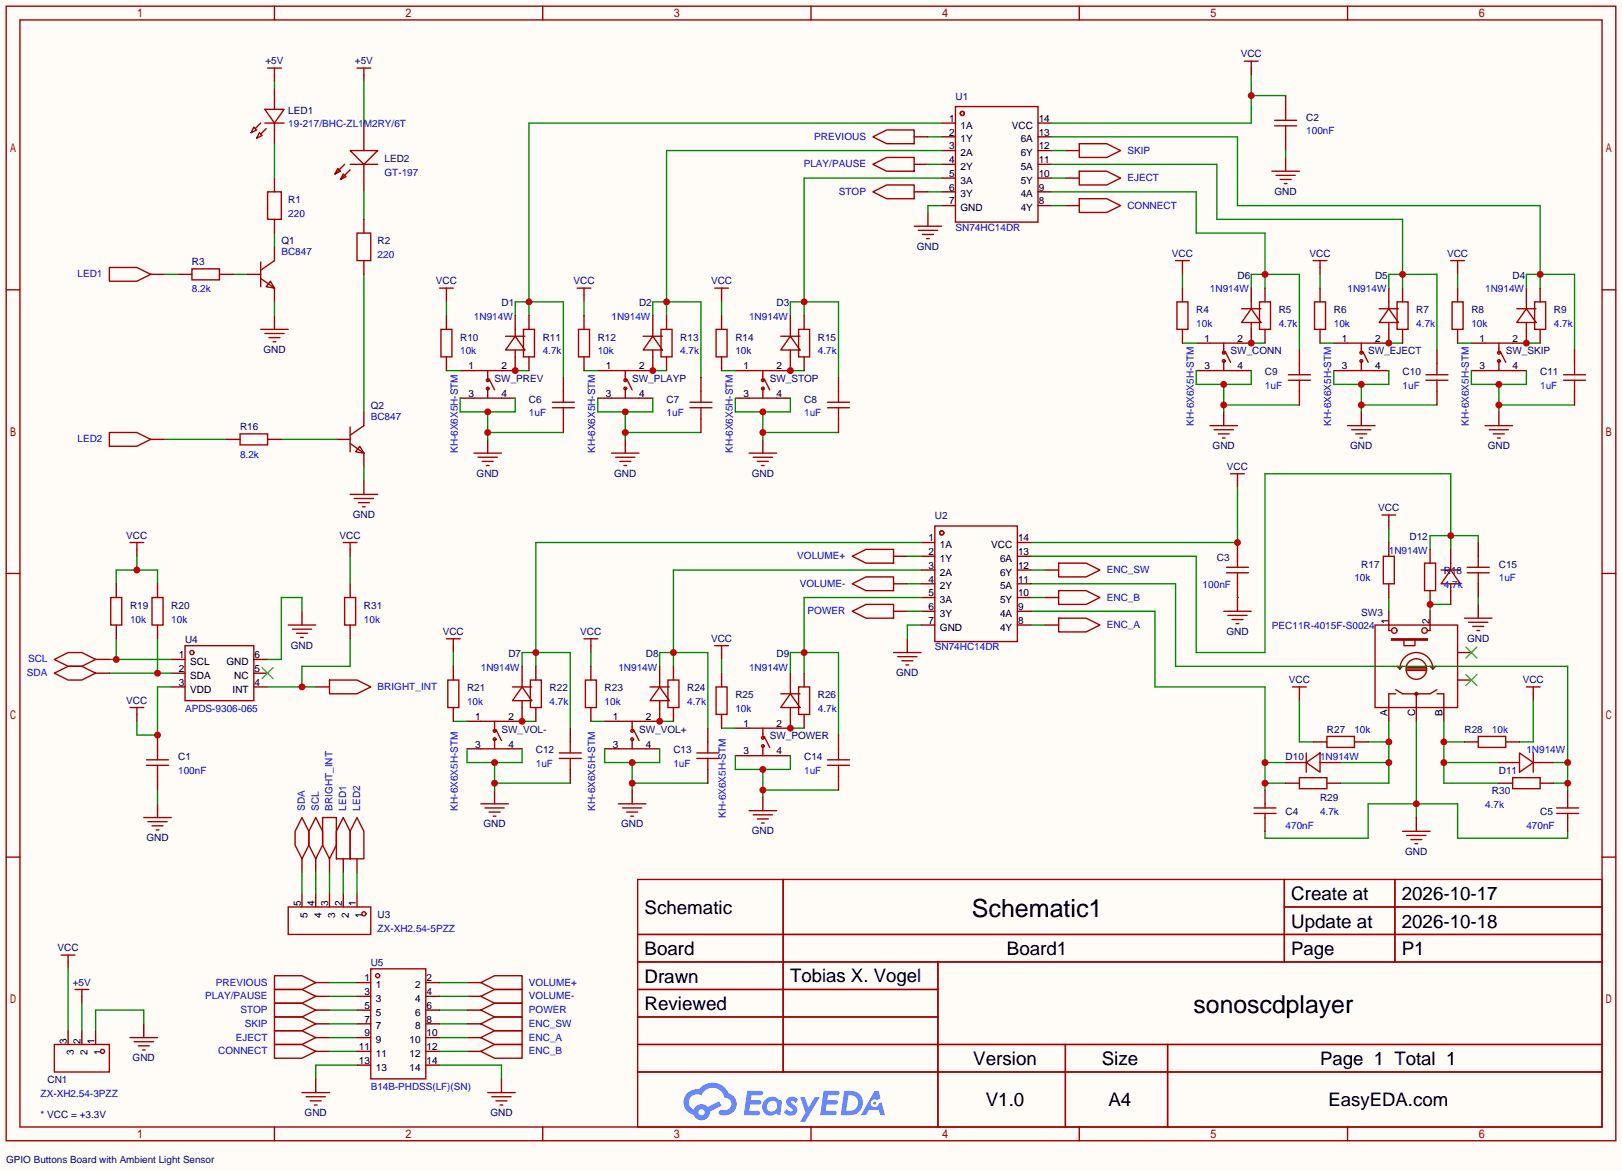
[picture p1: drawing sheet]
<svg xmlns="http://www.w3.org/2000/svg" width="299mm" height="216mm" viewBox="0 0 299 216" stroke-linecap="round" stroke-linejoin="round" font-family="sans-serif">
<path d="M0 0h299.5v216.3h-299.5z" fill="#fffcf7"/>
<g fill="none" stroke="#a10000" stroke-width=".25">
<path d="M1.1 1.1h297.2v209.6h-297.2zM3.7 3.7h292.1v204.5h-292.1zM50.7 1.1v2.6M100.2 1.1v2.6M149.7 1.1v2.6M199.3 1.1v2.6M248.8 1.1v2.6M1.1 53.5h2.6M295.8 53.5h2.5M1.1 105.9h2.6M295.8 105.9h2.5M1.1 158.3h2.6"/>
<path d="M295.8 158.3h2.5M117.7 162.4h178.1v45.8h-178.1zM117.7 172.6h178.1M117.7 177.7h178.1M144.6 162.4v35.6M173.2 177.7v30.5M237.1 162.4v15.3M237.1 167.5h58.7M257.5 162.4v15.3M117.7 182.8h55.5M117.7 192.9h178.1M117.7 187.8h55.5"/>
<path d="M117.7 198h178.1M196.7 192.9v15.3M215.6 192.9v15.3M50.7 208.2v2.5M100.2 208.2v2.5M149.7 208.2v2.5M199.3 208.2v2.5M248.8 208.2v2.5"/>
</g>
<g fill="#5487ff">
<path d="M145.5 202.8a1.3 1.3 0 0 1 1.8 .3l-.4 .6a.54 .54 0 0 0-.9-.2l.1 .2a1.58 1.58 0 0 1 1.1 1.6 1.43 1.43 0 0 1-2.5 .1l.5-.6a.64 .64 0 0 0 .5 .5 .64 .64 0 0 0 .7-.3l-.2-.2a1.6 1.6 0 0 1-1-1.6z"/>
<path d="M147.7 202.7h.9l.7 1.9 1.1-1.9h.9l-2.7 4.5h-.9l1-1.7z"/>
<path d="M138 201.5h1.6a1.31 1.31 0 0 1 1.2 .2 .4 .4 0 0 1-.3 .6h-1.8l-.1 .9h1.6a.4 .4 0 0 1 .4 .4 .4 .4 0 0 1-.4 .4h-1.7l-.2 1.2h.8a1.23 1.23 0 0 1 1.2 .2 .39 .39 0 0 1-.3 .6h-2.7z"/>
<path d="M152.1 201.5h1.6a1.32 1.32 0 0 1 1.3 .2 .39 .39 0 0 1-.4 .6h-1.7l-.2 .9h1.7a.4 .4 0 0 1 .3 .4 .4 .4 0 0 1-.4 .4h-1.7l-.2 1.2h.8a1.23 1.23 0 0 1 1.2 .2 .39 .39 0 0 1-.3 .6h-2.7z"/>
<path d="M161.5 201.5h.7l.4 1.3-.7 .4a.75 .75 0 0 0-1.1 .3 .75 .75 0 0 0 .5 1 .75 .75 0 0 0 .9-.6l.6-.3 .6 2.4h-.9l-.2-1h-1.9l-.5 1h-.9z"/>
<path d="M155.9 201.5l-.7 4.5h1.5a2.27 2.27 0 0 0 2.6-2.3 2.27 2.27 0 0 0-2.7-2.2zM156.6 202.3a1.5 1.5 0 0 1 1.8 1.5 1.5 1.5 0 0 1-1.9 1.4h-.3z"/>
<path d="M141.3 203.1a1.62 1.62 0 0 0-.4 2.1 1.62 1.62 0 0 0 2 .7l.4-.3 .3 .3 .5 .1 .3-2.5-.2-.3h-.4a1.58 1.58 0 0 0-2.5-.1zM141.9 203.6a.99 .99 0 0 1 1.6 .3 .99 .99 0 0 1-.9 1.4 .94 .94 0 0 1-1-.5 .94 .94 0 0 1 .3-1.2z"/>
<path d="M126.9 201.9a2.37 2.37 0 0 0 1.2 4 1.54 1.54 0 0 0 1.7 1 1.54 1.54 0 0 0 1.3-1.6l2.1-1.1-.5-.8-2 1.1a1.57 1.57 0 0 0-2.6 .4 1.5 1.5 0 0 1-.8-2.1 1.5 1.5 0 0 1 2.2-.5 2.23 2.23 0 0 1 2.3-1.4 2.23 2.23 0 0 1 2 1.8 1.16 1.16 0 0 1 1.2 1.1 1.16 1.16 0 0 1-1 1.3h-.7a.47 .47 0 0 0-.6 .3 .47 .47 0 0 0 .4 .6 2.23 2.23 0 0 0 2.3-.7 2.23 2.23 0 0 0 .4-2.3 2.16 2.16 0 0 0-1.3-1.1 3.2 3.2 0 0 0-5.4-.7l-1.2 .1zM129 205.4a.58 .58 0 0 1 1.1 0 .58 .58 0 0 1-1.1 0z"/>
<circle cx="161.5" cy="203.8" r=".28"/>
</g>
<g fill="none" stroke="#870000" stroke-width=".25">
<path d="M82.4 54.5v1.3M107.8 54.5v1.3M133.2 54.5v1.3M218.3 49.4v1.3M243.7 49.4v1.3M269.1 49.4v1.3M85 73.5h2.5M85 68.5h2.5M92.6 73.5h2.5M92.6 68.5h2.5M110.4 73.5h2.5M110.4 68.5h2.5"/>
<path d="M118 73.5h2.5M118 68.5h2.5M135.8 73.5h2.5M135.8 68.5h2.5M143.4 73.5h2.5M143.4 68.5h2.5M220.9 68.5h2.5M220.9 63.4h2.5M225.9 76.1v2.5M228.5 68.5h2.5M228.5 63.4h2.5M246.3 68.5h2.5"/>
<path d="M246.3 63.4h2.5M251.3 76.1v2.5M253.9 68.5h2.5M253.9 63.4h2.5M271.7 68.5h2.5M271.7 63.4h2.5M276.7 76.1v2.5M279.3 68.5h2.5M279.3 63.4h2.5M90 81.2v2.5M115.4 81.2v2.5M140.8 81.2v2.5"/>
<path d="M256.4 96.4v1.3M55.8 112.9v2.5M83.7 119.3v1.2M109.1 119.3v1.2M25.3 132v1.2M31.6 121.8h2.6M31.6 124.3h2.6M31.6 126.9h2.6M46.9 121.8h2.5M46.9 124.3h2.5M46.9 126.9h2.5M86.2 138.3h2.6"/>
<path d="M86.2 133.2h2.6M93.9 138.3h2.5M93.9 133.2h2.5M111.6 138.3h2.6M111.6 133.2h2.6M119.3 138.3h2.5M119.3 133.2h2.5M133.2 120.5v1.3M135.8 139.6h2.5M135.8 134.5h2.5M143.4 139.6h2.5M143.4 134.5h2.5"/>
<path d="M91.3 145.9v2.6M116.7 145.9v2.6M140.8 147.2v2.5M92.6 199.3v2.5"/>
</g>
<g fill="none" stroke="#a10000" stroke-width=".25">
<path d="M81.2 53.2h2.5M82.4 53.2v1.3M106.6 53.2h2.5M107.8 53.2v1.3M132 53.2h2.5M133.2 53.2v1.3M217 48.1h2.6M218.3 48.1v1.3M242.4 48.1h2.6M243.7 48.1v1.3M267.8 48.1h2.6M269.1 48.1v1.3"/>
<path d="M87.5 73.5h5.1M87.5 68.5h5.1M90 68.5v1.7M90 71.8v1.7M90.3 70l1 2M112.9 73.5h5.1M112.9 68.5h5.1M115.4 68.5v1.7M115.4 71.8v1.7M115.7 70l1 2M138.3 73.5h5.1M138.3 68.5h5.1"/>
<path d="M140.8 68.5v1.7M140.8 71.8v1.7M141.1 70l1 2M223.4 68.5h5.1M223.4 63.4h5.1M223.4 78.6h5.1M224.2 79.4h3.5M225.9 63.4v1.8M225.9 66.7v1.8M226.2 64.9l1 2M248.8 68.5h5.1M248.8 63.4h5.1"/>
<path d="M248.8 78.6h5.1M249.6 79.4h3.5M251.3 63.4v1.8M251.3 66.7v1.8M251.6 64.9l1 2M274.2 68.5h5.1M274.2 63.4h5.1M274.2 78.6h5.1M275 79.4h3.5M276.7 63.4v1.8M276.7 66.7v1.8M277 64.9l1 2"/>
<path d="M87.5 83.7h5.1M88.3 84.5h3.5M89 85.2h2.1M89.8 86h.5M112.9 83.7h5.1M113.7 84.5h3.5M114.4 85.2h2.1M115.2 86h.5M138.3 83.7h5.1M139.1 84.5h3.5M139.8 85.2h2.1M140.6 86h.5"/>
<path d="M224.9 80.1h2M225.7 80.9h.5M250.3 80.1h2M251.1 80.9h.5M255.1 95.1h2.6M256.4 95.1v1.3M275.7 80.1h2M276.5 80.9h.5M34.2 119.3h12.7v10.1h-12.7zM53.2 115.4h5.1M54 116.2h3.5M54.7 117h2.1"/>
<path d="M55.5 117.7h.5M82.4 118h2.6M83.7 118v1.3M107.8 118h2.6M109.1 118v1.3M132 119.3h2.5M133.2 119.3v1.2M24 130.7h2.5M25.3 130.7v1.3M88.8 138.3h5.1M88.8 133.2h5.1M91.3 133.2v1.8"/>
<path d="M91.3 136.5v1.8M91.6 134.7l1 2.1M114.2 138.3h5.1M114.2 133.2h5.1M116.7 133.2v1.8M116.7 136.5v1.8M117 134.7l1 2.1M138.3 139.6h5.1M138.3 134.5h5.1M140.8 134.5v1.8M140.8 137.8v1.8M141.1 136l1 2"/>
<path d="M88.8 148.5h5.1M89.5 149.2h3.6M90.3 150h2M91.1 150.7h.5M114.2 148.5h5.1M114.9 149.2h3.6M115.7 150h2M116.5 150.7h.5M138.3 149.7h5.1M139.1 150.5h3.5M139.8 151.3h2.1M140.6 152h.5"/>
<path d="M90 201.8h5.1M90.8 202.6h3.6M91.6 203.3h2M92.3 204.1h.5"/>
<circle cx="90" cy="70.2" r=".25"/>
<circle cx="90" cy="71.8" r=".25"/>
<circle cx="115.4" cy="70.2" r=".25"/>
<circle cx="115.4" cy="71.8" r=".25"/>
<circle cx="140.8" cy="71.8" r=".25"/>
<circle cx="140.8" cy="70.2" r=".25"/>
<circle cx="225.9" cy="65.2" r=".25"/>
<circle cx="225.9" cy="66.7" r=".25"/>
<circle cx="251.3" cy="65.2" r=".25"/>
<circle cx="251.3" cy="66.7" r=".25"/>
<circle cx="276.7" cy="65.2" r=".25"/>
<circle cx="276.7" cy="66.7" r=".25"/>
<circle cx="35.4" cy="120.5" r=".38"/>
<circle cx="91.3" cy="136.5" r=".25"/>
<circle cx="91.3" cy="135" r=".25"/>
<circle cx="116.7" cy="136.5" r=".25"/>
<circle cx="116.7" cy="135" r=".25"/>
<circle cx="140.8" cy="136.3" r=".25"/>
<circle cx="140.8" cy="137.8" r=".25"/>
</g>
<path d="M48.4 123.3l2 2M50.4 123.3l-2 2" fill="none" stroke="#3c3" stroke-width=".25"/>
<g fill="none" stroke="#008700" stroke-width=".25">
<path d="M82.4 55.8v2.5M107.8 55.8v2.5M133.2 55.8v2.5M218.3 50.7v2.5M243.7 50.7v2.5M269.1 50.7v2.5M256.4 97.7v2.5M83.7 120.5v2.6M86.2 138.3v2.5h10.2v-2.5M109.1 120.5v2.6M133.2 121.8v2.5M91.3 140.8v5.1"/>
<path d="M91.3 144.7h14"/>
</g>
<g fill="#c00">
<circle cx="91.3" cy="140.8" r=".63"/>
<circle cx="91.3" cy="144.7" r=".63"/>
</g>
<path d="M85 73.5v2.6h10.1v-2.6M90 76.1v5.1M90 79.9h14" fill="none" stroke="#008700" stroke-width=".25"/>
<g fill="#c00">
<circle cx="90" cy="76.1" r=".63"/>
<circle cx="90" cy="79.9" r=".63"/>
</g>
<path d="M111.6 138.3v2.5h10.2v-2.5M116.7 140.8v5.1M116.7 144.7h14" fill="none" stroke="#008700" stroke-width=".25"/>
<g fill="#c00">
<circle cx="116.7" cy="140.8" r=".63"/>
<circle cx="116.7" cy="144.7" r=".63"/>
</g>
<path d="M110.4 73.5v2.6h10.1v-2.6M115.4 76.1v5.1M115.4 79.9h14" fill="none" stroke="#008700" stroke-width=".25"/>
<g fill="#c00">
<circle cx="115.4" cy="76.1" r=".63"/>
<circle cx="115.4" cy="79.9" r=".63"/>
</g>
<path d="M135.8 73.5v2.6h10.1v-2.6M140.8 76.1v5.1M140.8 79.9h14" fill="none" stroke="#008700" stroke-width=".25"/>
<g fill="#c00">
<circle cx="140.8" cy="76.1" r=".63"/>
<circle cx="140.8" cy="79.9" r=".63"/>
</g>
<path d="M220.9 68.5v2.5h10.1v-2.5M225.9 71v5.1M225.9 74.8h14" fill="none" stroke="#008700" stroke-width=".25"/>
<g fill="#c00">
<circle cx="225.9" cy="71" r=".63"/>
<circle cx="225.9" cy="74.8" r=".63"/>
</g>
<path d="M135.8 139.6v2.5h10.1v-2.5M140.8 142.1v5.1M140.8 145.9h14" fill="none" stroke="#008700" stroke-width=".25"/>
<g fill="#c00">
<circle cx="140.8" cy="142.1" r=".63"/>
<circle cx="140.8" cy="145.9" r=".63"/>
</g>
<path d="M271.7 68.5v2.5h10.1v-2.5M276.7 71v5.1M276.7 74.8h14" fill="none" stroke="#008700" stroke-width=".25"/>
<g fill="#c00">
<circle cx="276.7" cy="71" r=".63"/>
<circle cx="276.7" cy="74.8" r=".63"/>
</g>
<path d="M246.3 68.5v2.5h10.1v-2.5M251.3 71v5.1M251.3 74.8h14" fill="none" stroke="#008700" stroke-width=".25"/>
<g fill="#c00">
<circle cx="251.3" cy="71" r=".63"/>
<circle cx="251.3" cy="74.8" r=".63"/>
</g>
<g fill="none" stroke="#008700" stroke-width=".25">
<path d="M82.4 68.5h2.6M95.1 68.5h2.6M107.8 68.5h2.6M120.5 68.5h2.6M133.2 68.5h2.6M145.9 68.5h2.6M218.3 63.4h2.6M231 63.4h2.6M243.7 63.4h2.6M256.4 63.4h2.6M269.1 63.4h2.6M281.8 63.4h2.6"/>
<path d="M55.8 112.9v-2.5h-3.9v11.4h-2.5M64.6 118v5.1h-8.8v3.8M256.4 110.4v2.5M267.8 111.6h-3.8v1.3M49.4 126.9h8.9M83.7 133.2h2.5M96.4 133.2h2.5M109.1 133.2h2.5M121.8 133.2h2.5M133.2 134.5h2.6M145.9 134.5h2.6"/>
</g>
<path d="M58.3 126.9h2.5" fill="none" stroke="#870000" stroke-width=".25"/>
<path d="M60.8 125.6h5.1l2.6 1.3-2.6 1.2h-5.1z" fill="none" stroke="#a10000" stroke-width=".25"/>
<circle cx="55.8" cy="126.9" r=".63" fill="#c00"/>
<path d="M21.5 118v3.8M20.2 121.8h11.4M31.6 126.9h-2.5v8.9h-3.8v-2.6" fill="none" stroke="#008700" stroke-width=".25"/>
<circle cx="21.5" cy="121.8" r=".63" fill="#c00"/>
<path d="M29.1 118v6.3M20.2 124.3h11.4" fill="none" stroke="#008700" stroke-width=".25"/>
<circle cx="29.1" cy="124.3" r=".63" fill="#c00"/>
<path d="M235.3 23.2h4.1M235.3 22.2h4.1M237.4 20.2v2M237.4 23.2v2.1M226.4 105.8h4.1M226.4 104.8h4.1M228.5 102.7v2.1M228.5 105.8v2M29.1 138.3v2M27.1 141.4h4M27.1 140.3h4" fill="none" stroke="#a10000" stroke-width=".25"/>
<path d="M237.4 17.7v2.5M237.4 25.3v2.5M228.5 100.2v2.5M228.5 107.8v2.6M29.1 135.8v2.5M29.1 143.4v2.5" fill="none" stroke="#870000" stroke-width=".25"/>
<circle cx="29.1" cy="135.8" r=".63" fill="#c00"/>
<path d="M24 100.2h2.5M25.3 100.2v1.3M26.5 151h5.1M27.3 151.8h3.6M28.1 152.5h2M28.8 153.3h.5M29.1 141.4v2" fill="none" stroke="#a10000" stroke-width=".25"/>
<path d="M25.3 101.5v1.2M29.1 148.5v2.5" fill="none" stroke="#870000" stroke-width=".25"/>
<path d="M21.5 107.8v-2.5h7.6v2.5M25.3 102.7v2.6M29.1 145.9v2.6" fill="none" stroke="#008700" stroke-width=".25"/>
<circle cx="25.3" cy="105.3" r=".63" fill="#c00"/>
<g fill="none" stroke="#a10000" stroke-width=".25">
<path d="M253.9 115.4h15.2v15.3h-15.2zM256.4 115.4v1.1h.5M256.9 118h6.6v.2h-6.6zM259.2 118.2v1.1h2v-1.1M264 115.4v1.1h-.5M238.6 126.9h2.6M239.9 126.9v1.2M256.4 128.1h1.3M257.7 127.4l1.3 .7h5l1.3-.7M257.9 123.1l.5 .5M258.4 123.6a3 3 0 0 1 3.1-3.1 3 3 0 0 1 3 3.1M259 123.1l-.6 .5"/>
<path d="M259.7 123.8h3.6M259.7 123.6h3.6M259.7 123.3h3.6M261.5 121.7a1.91 1.91 0 0 0-1.7 2.7 1.91 1.91 0 0 0 3.1 .4 1.91 1.91 0 0 0-.8-3l-.5-.1M264 123.1l.5 .5M265 123.1l-.5 .5M265.3 128.1h1.3M281.8 126.9h2.6M283.1 126.9v1.2"/>
<circle cx="257.4" cy="116.5" r=".51"/>
<circle cx="263" cy="116.5" r=".51"/>
<circle cx="261.5" cy="128.1" r=".25"/>
</g>
<path d="M256.4 112.9v2.5M264 112.9v2.5M239.9 128.1v1.3M256.4 128.1v5.1M261.5 128.1v5.1M266.6 128.1v5.1M269.1 125.6h2.6M269.1 120.5h2.6M283.1 128.1v1.3" fill="none" stroke="#870000" stroke-width=".25"/>
<path d="M270.6 119.5l2.1 2M272.7 119.5l-2.1 2M270.6 124.6l2.1 2M272.7 124.6l-2.1 2" fill="none" stroke="#3c3" stroke-width=".25"/>
<path d="M239.9 129.4v7.6h2.5M252.6 137h3.8M256.4 133.2v11.5h-8.9M283.1 129.4v7.6h-2.6M247.5 140.8h8.9" fill="none" stroke="#008700" stroke-width=".25"/>
<g fill="#c00">
<circle cx="256.4" cy="137" r=".63"/>
<circle cx="256.4" cy="140.8" r=".63"/>
</g>
<path d="M266.6 133.2v11.5h10.1M266.6 137h3.8M266.6 140.8h10.1" fill="none" stroke="#008700" stroke-width=".25"/>
<g fill="#c00">
<circle cx="266.6" cy="137" r=".63"/>
<circle cx="266.6" cy="140.8" r=".63"/>
</g>
<path d="M261.5 133.2v17.8M233.6 153.5v1.3h19v-6.3h16.5v6.3h20.3v-1.3" fill="none" stroke="#008700" stroke-width=".25"/>
<circle cx="261.5" cy="148.5" r=".63" fill="#c00"/>
<path d="M261.5 151v2.5" fill="none" stroke="#870000" stroke-width=".25"/>
<path d="M259 153.5h5M259.7 154.3h3.6M260.5 155.1h2M261.2 155.8h.5" fill="none" stroke="#a10000" stroke-width=".25"/>
<path d="M190.4 112.9h22.8v14h20.4v19M233.6 144.7h3.8M233.6 140.8h3.8" fill="none" stroke="#008700" stroke-width=".25"/>
<g fill="#c00">
<circle cx="233.6" cy="144.7" r=".63"/>
<circle cx="233.6" cy="140.8" r=".63"/>
</g>
<path d="M190.4 107.8h26.6v15.3h72.4v22.8M286.9 144.7h2.5M286.9 140.8h2.5" fill="none" stroke="#008700" stroke-width=".25"/>
<g fill="#c00">
<circle cx="289.4" cy="144.7" r=".63"/>
<circle cx="289.4" cy="140.8" r=".63"/>
</g>
<g fill="none" stroke="#a10000" stroke-width=".25">
<path d="M49.4 12.6h2.5M50.7 12.6v1.2M50.7 18.9v1.3M65.9 12.6h2.6M67.2 12.6v1.2M176.4 19.7h15.2v21.3h-15.2zM229.7 11.3h2.6M231 11.3v1.3M46.9 23.5l.5 .5-1 .5zM47.9 24.5l.5 .5-1 .5zM48.1 22.7l-1 1M48.9 20.2h3.6l-1.8 2.5z"/>
<path d="M48.9 22.7h3.6M49.1 23.7l-1 1.1M49.4 35.4h2.5v5.1h-2.5zM50.7 22.7v1.3M62.4 31.1l.5 .5-1.1 .5zM63.4 32.1l.5 .5-1 .5zM63.6 30.4l-1.8 1.7M64.6 27.8h5.1l-2.5 2.6zM64.6 31.4l-1.7 1.7M64.6 30.4h5.1M20.2 49.4h5.1l2.5 1.3-2.5 1.2h-5.1zM48.1 48.4v4.6"/>
<path d="M48.1 51.4l2.6 1.8M49.9 51.9l.8 1.3-1.6-.2zM50.7 48.1l-2.6 1.8M65.9 43.1h2.6v5h-2.6zM168.8 41.8h5.1M169.5 42.5h3.6M170.3 43.3h2M171.1 44.1h.5M217.3 55.8h2v5h-2zM242.7 55.8h2v5h-2zM268.1 55.8h2v5h-2zM20.2 79.9h5.1l2.5 1.3-2.5 1.2h-5.1z"/>
<path d="M48.1 60.8h5.1M48.9 61.6h3.6M49.7 62.4h2M50.4 63.1h.5M64.6 78.9v4.5M67.2 78.6l-2.6 1.8M81.4 60.8h2v5.1h-2zM106.8 60.8h2v5.1h-2zM132.2 60.8h2v5.1h-2zM64.6 81.9l2.6 1.8M64.6 91.3h5.1M65.4 92.1h3.6"/>
<path d="M66.2 92.8h2M66.4 82.4l.8 1.3-1.5-.3zM66.9 93.6h.5M172.6 97.2h15.2v21.3h-15.2zM227.2 87.5h2.5M228.5 87.5v1.3M20.4 110.4h2.1v5h-2.1zM28.1 110.4h2v5h-2zM63.6 110.4h2.1v5h-2.1zM255.4 102.7h2v5.1h-2zM82.7 125.6h2v5.1h-2zM108.1 125.6h2v5.1h-2z"/>
<path d="M132.2 126.9h2v5.1h-2zM165 120.5h5.1M165.7 121.3h3.6M166.5 122h2M167.3 122.8h.5M245 136h5.1v2h-5.1zM272.9 136h5.1v2h-5.1z"/>
<circle cx="177.7" cy="21" r=".38"/>
<circle cx="173.9" cy="98.4" r=".38"/>
</g>
<g fill="none" stroke="#870000" stroke-width=".25">
<path d="M50.7 13.8v1.3M50.7 16.4v2.5M67.2 13.8v1.3M231 12.6v1.2M50.7 24v2.5M50.7 32.9v2.5M67.2 22.7v5.1M67.2 30.4v5M171.3 39.2v2.6M173.9 22.7h2.5M173.9 25.3h2.5M173.9 27.8h2.5"/>
<path d="M173.9 30.4h2.5M173.9 32.9h2.5M173.9 35.4h2.5M173.9 38h2.5M191.6 22.7h2.6M191.6 25.3h2.6M191.6 27.8h2.6M191.6 30.4h2.6M191.6 32.9h2.6M191.6 35.4h2.6M191.6 38h2.6M27.8 50.7h2.6"/>
<path d="M45.6 50.7h2.5M50.7 40.5v2.6M50.7 45.6v2.5M50.7 53.2v2.6M50.7 58.3v2.5M67.2 40.5v2.6M67.2 48.1v2.6M82.4 58.3v2.5M107.8 58.3v2.5M133.2 58.3v2.5M218.3 53.2v2.6M243.7 53.2v2.6"/>
<path d="M269.1 53.2v2.6M67.2 76.1v2.5M82.4 65.9v2.6M107.8 65.9v2.6M133.2 65.9v2.6M218.3 60.8v2.6M243.7 60.8v2.6M269.1 60.8v2.6M27.8 81.2h2.6M62.1 81.2h2.5M67.2 83.7v2.5M67.2 88.8v2.5"/>
<path d="M228.5 88.8v1.2M21.5 107.8v2.6M21.5 115.4v2.6M29.1 107.8v2.6M29.1 115.4v2.6M64.6 107.8v2.6M64.6 115.4v2.6M167.5 118v2.5M170.1 100.2h2.5M170.1 102.7h2.5M170.1 105.3h2.5M170.1 107.8h2.5"/>
<path d="M170.1 110.4h2.5M170.1 112.9h2.5M170.1 115.4h2.5M187.8 100.2h2.6M187.8 102.7h2.6M187.8 105.3h2.6M187.8 107.8h2.6M187.8 110.4h2.6M187.8 112.9h2.6M187.8 115.4h2.6M256.4 100.2v2.5M256.4 107.8v2.6"/>
<path d="M83.7 123.1v2.5M83.7 130.7v2.5M109.1 123.1v2.5M109.1 130.7v2.5M133.2 124.3v2.6M133.2 132v2.5M242.4 137h2.6M250.1 137h2.5M270.4 137h2.5M278 137h2.5"/>
</g>
<g fill="none" stroke="#008700" stroke-width=".25">
<path d="M50.7 15.1v1.3M67.2 15.1v7.6M231 13.8v8.9h-36.8M231 17.7h6.4M50.7 26.5v6.4M67.2 35.4v5.1M173.9 38h-2.6v1.2M30.4 50.7h2.5M43.1 50.7h2.5M50.7 43.1v2.5M50.7 55.8v2.5M67.2 50.7v25.4"/>
<path d="M30.4 81.2h11.4M51.9 81.2h10.2M67.2 86.2v2.6M170.1 115.4h-2.6v2.6"/>
</g>
<circle cx="231" cy="17.7" r=".63" fill="#c00"/>
<path d="M228.5 90v10.2h-38.1" fill="none" stroke="#008700" stroke-width=".25"/>
<circle cx="228.5" cy="100.2" r=".63" fill="#c00"/>
<path d="M237.4 29.1v2.5M228.5 110.4v2.5" fill="none" stroke="#870000" stroke-width=".25"/>
<path d="M234.8 31.6h5.1M235.6 32.4h3.5M236.3 33.1h2.1M237.1 33.9h.5M225.9 112.9h5.1M226.7 113.7h3.6M227.5 114.4h2M228.2 115.2h.5" fill="none" stroke="#a10000" stroke-width=".25"/>
<path d="M173.9 22.7h-76.2v35.6M237.4 27.8v1.3M95.1 58.3v-2.5h8.9v13.9M228.5 110.4h.1" fill="none" stroke="#008700" stroke-width=".25"/>
<circle cx="97.7" cy="55.8" r=".63" fill="#c00"/>
<path d="M173.9 27.8h-50.8v30.5M120.5 58.3v-2.5h8.9v13.9" fill="none" stroke="#008700" stroke-width=".25"/>
<circle cx="123.1" cy="55.8" r=".63" fill="#c00"/>
<path d="M173.9 32.9h-25.4v25.4M145.9 58.3v-2.5h8.9v13.9" fill="none" stroke="#008700" stroke-width=".25"/>
<circle cx="148.5" cy="55.8" r=".63" fill="#c00"/>
<path d="M194.2 35.4h26.7v7.7h12.7v10.1M231 53.2v-2.5h8.9v13.9" fill="none" stroke="#008700" stroke-width=".25"/>
<circle cx="233.6" cy="50.7" r=".63" fill="#c00"/>
<path d="M194.2 30.4h30.5v10.1h34.3v12.7M256.4 53.2v-2.5h8.9v13.9" fill="none" stroke="#008700" stroke-width=".25"/>
<circle cx="259" cy="50.7" r=".63" fill="#c00"/>
<path d="M194.2 25.3h34.3v12.7h55.9v15.2M281.8 53.2v-2.5h8.9v13.9" fill="none" stroke="#008700" stroke-width=".25"/>
<circle cx="284.4" cy="50.7" r=".63" fill="#c00"/>
<path d="M170.1 100.2h-71.2v22.9M96.4 123.1v-2.6h8.9v14" fill="none" stroke="#008700" stroke-width=".25"/>
<circle cx="98.9" cy="120.5" r=".63" fill="#c00"/>
<path d="M170.1 105.3h-45.8v17.8M121.8 123.1v-2.6h8.9v14" fill="none" stroke="#008700" stroke-width=".25"/>
<circle cx="124.3" cy="120.5" r=".63" fill="#c00"/>
<path d="M170.1 110.4h-21.6v13.9M145.9 124.3v-3.8h8.9v15.3" fill="none" stroke="#008700" stroke-width=".25"/>
<circle cx="148.5" cy="120.5" r=".63" fill="#c00"/>
<path d="M272.9 111.6v2.6" fill="none" stroke="#870000" stroke-width=".25"/>
<path d="M270.4 114.2h5.1M271.1 114.9h3.6M271.9 115.7h2M272.7 116.5h.5" fill="none" stroke="#a10000" stroke-width=".25"/>
<path d="M267.8 101.5v-14h-34.2v33h-12.7v-17.8h-30.5M272.9 100.2v-1.3h-8.9v2.6" fill="none" stroke="#008700" stroke-width=".25"/>
<circle cx="267.8" cy="98.9" r=".63" fill="#c00"/>
<path d="M95.1 65.9v2.6" fill="none" stroke="#870000" stroke-width=".25"/>
<circle cx="95.1" cy="68.5" r=".63" fill="#c00"/>
<path d="M95.1 58.3v2.5M120.5 65.9v2.6" fill="none" stroke="#870000" stroke-width=".25"/>
<path d="M93.3 62.1h3.6M95.1 62.1l1.8 2.5h-3.6zM95.1 60.8v1.3M95.1 64.6v1.3" fill="none" stroke="#a10000" stroke-width=".25"/>
<circle cx="120.5" cy="68.5" r=".63" fill="#c00"/>
<path d="M120.5 58.3v2.5M145.9 65.9v2.6" fill="none" stroke="#870000" stroke-width=".25"/>
<path d="M118.7 62.1h3.6M120.5 62.1l1.8 2.5h-3.6zM120.5 60.8v1.3M120.5 64.6v1.3" fill="none" stroke="#a10000" stroke-width=".25"/>
<circle cx="145.9" cy="68.5" r=".63" fill="#c00"/>
<path d="M145.9 58.3v2.5M281.8 60.8v2.6" fill="none" stroke="#870000" stroke-width=".25"/>
<path d="M144.1 62.1h3.6M145.9 62.1l1.8 2.5h-3.6zM145.9 60.8v1.3M145.9 64.6v1.3" fill="none" stroke="#a10000" stroke-width=".25"/>
<circle cx="281.8" cy="63.4" r=".63" fill="#c00"/>
<path d="M281.8 53.2v2.6M256.4 60.8v2.6" fill="none" stroke="#870000" stroke-width=".25"/>
<path d="M280 57h3.6M281.8 57l1.8 2.6h-3.6zM281.8 55.8v1.2M281.8 59.6v1.2" fill="none" stroke="#a10000" stroke-width=".25"/>
<circle cx="256.4" cy="63.4" r=".63" fill="#c00"/>
<path d="M256.4 53.2v2.6M231 60.8v2.6" fill="none" stroke="#870000" stroke-width=".25"/>
<path d="M254.6 57h3.6M256.4 57l1.8 2.6h-3.6zM256.4 55.8v1.2M256.4 59.6v1.2" fill="none" stroke="#a10000" stroke-width=".25"/>
<circle cx="231" cy="63.4" r=".63" fill="#c00"/>
<path d="M231 53.2v2.6M96.4 130.7v2.5" fill="none" stroke="#870000" stroke-width=".25"/>
<path d="M229.2 57h3.6M231 57l1.8 2.6h-3.6zM231 55.8v1.2M231 59.6v1.2" fill="none" stroke="#a10000" stroke-width=".25"/>
<circle cx="96.4" cy="133.2" r=".63" fill="#c00"/>
<path d="M96.4 123.1v2.5M121.8 130.7v2.5" fill="none" stroke="#870000" stroke-width=".25"/>
<path d="M94.6 126.9h3.6M96.4 126.9l1.8 2.5h-3.6zM96.4 125.6v1.3M96.4 129.4v1.3" fill="none" stroke="#a10000" stroke-width=".25"/>
<circle cx="121.8" cy="133.2" r=".63" fill="#c00"/>
<path d="M121.8 123.1v2.5M145.9 132v2.5" fill="none" stroke="#870000" stroke-width=".25"/>
<path d="M120 126.9h3.6M121.8 126.9l1.8 2.5h-3.6zM121.8 125.6v1.3M121.8 129.4v1.3" fill="none" stroke="#a10000" stroke-width=".25"/>
<circle cx="145.9" cy="134.5" r=".63" fill="#c00"/>
<g fill="none" stroke="#870000" stroke-width=".25">
<path d="M168.8 25.3h2.5M168.8 30.4h2.5M168.8 35.4h2.5M196.7 27.8h2.6M196.7 32.9h2.6M196.7 38h2.6M32.9 50.7h2.5M40.5 50.7h2.6M97.7 58.3v2.5M123.1 58.3v2.5M148.5 58.3v2.5M233.6 53.2v2.6"/>
<path d="M259 53.2v2.6M284.4 53.2v2.6M97.7 65.9v2.6M104 69.7v2.6M104 77.3v2.6M123.1 65.9v2.6M129.4 69.7v2.6M129.4 77.3v2.6M148.5 65.9v2.6M154.8 69.7v2.6M154.8 77.3v2.6M233.6 60.8v2.6"/>
<path d="M239.9 64.6v2.6M239.9 72.3v2.5M259 60.8v2.6M265.3 64.6v2.6M265.3 72.3v2.5M284.4 60.8v2.6M290.7 64.6v2.6M290.7 72.3v2.5M41.8 81.2h2.5M49.4 81.2h2.5M64.6 101.5v1.2M165 102.7h2.5"/>
<path d="M165 107.8h2.5M165 112.9h2.5M192.9 105.3h2.6M192.9 110.4h2.6M192.9 115.4h2.6M264 109.1v2.5M267.8 101.5v2.5M267.8 109.1v2.5M272.9 100.2v2.5M272.9 107.8v2.6M17.7 121.8h2.5M17.7 124.3h2.5"/>
<path d="M105.3 134.5v2.5M130.7 134.5v2.5M145.9 124.3v2.6M154.8 135.8v2.5M55.8 158.6v2.6M58.3 158.6v2.6M60.8 158.6v2.6M63.4 158.6v2.6M65.9 158.6v2.6M105.3 142.1v2.6M130.7 142.1v2.6M154.8 143.4v2.5"/>
<path d="M233.6 145.9v2.6M233.6 151v2.5M237.4 140.8h2.5M237.4 144.7h2.5M245 140.8h2.5M245 144.7h2.5M276.7 140.8h2.6M276.7 144.7h2.6M284.4 140.8h2.5M284.4 144.7h2.5M289.4 145.9v2.6M289.4 151v2.5"/>
<path d="M12.6 177.7v1.2M55.8 165v2.5M58.3 165v2.5M60.8 165v2.5M63.4 165v2.5M65.9 165v2.5M12.6 190.4v2.5M15.1 184v1.3M15.1 190.4v2.5M17.7 190.4v2.5M26.5 189.1v2.5M58.3 199.3v2.5"/>
<path d="M58.3 181.5h2.5M58.3 184h2.5M58.3 186.6h2.5M58.3 189.1h2.5M58.3 191.6h2.5M58.3 194.2h2.5M65.9 181.5h2.6M65.9 184h2.6M65.9 186.6h2.6M65.9 189.1h2.6M65.9 191.6h2.6M65.9 194.2h2.6"/>
<path d="M65.9 196.7h2.6M78.6 181.5h2.6M78.6 184h2.6M78.6 186.6h2.6M78.6 189.1h2.6M78.6 191.6h2.6M78.6 194.2h2.6M78.6 196.7h2.6M86.2 181.5h2.6M86.2 184h2.6M86.2 186.6h2.6M86.2 189.1h2.6"/>
<path d="M86.2 191.6h2.6M86.2 194.2h2.6"/>
</g>
<g fill="none" stroke="#a10000" stroke-width=".25">
<path d="M161.2 25.3l2.5-1.3h5.1v2.5h-5.1zM161.2 30.4l2.5-1.3h5.1v2.5h-5.1zM161.2 35.4l2.5-1.2h5.1v2.5h-5.1zM199.3 26.5h5l2.6 1.3-2.6 1.3h-5zM199.3 31.6h5l2.6 1.3-2.6 1.3h-5zM199.3 36.7h5l2.6 1.3-2.6 1.2h-5zM35.4 49.7h5.1v2h-5.1zM232.5 55.8h2.1v5h-2.1zM257.9 55.8h2.1v5h-2.1zM283.3 55.8h2.1v5h-2.1zM96.6 60.8h2.1v5.1h-2.1zM102 75.3h4"/>
<path d="M102 74.3h4M104 72.3v2M104 75.3v2M122 60.8h2.1v5.1h-2.1zM127.4 75.3h4M127.4 74.3h4M129.4 72.3v2M129.4 75.3v2M147.4 60.8h2.1v5.1h-2.1zM152.8 75.3h4M152.8 74.3h4M154.8 72.3v2"/>
<path d="M154.8 75.3v2M237.9 70.2h4M237.9 69.2h4M239.9 67.2v2M239.9 70.2v2.1M263.3 70.2h4M263.3 69.2h4M265.3 67.2v2M265.3 70.2v2.1M288.7 70.2h4M288.7 69.2h4M290.7 67.2v2"/>
<path d="M290.7 70.2v2.1M44.3 80.1h5.1v2.1h-5.1zM63.4 100.2h2.5M64.6 100.2v1.3M157.4 102.7l2.5-1.2h5.1v2.5h-5.1zM157.4 107.8l2.5-1.2h5.1v2.5h-5.1zM157.4 112.9l2.5-1.3h5.1v2.6h-5.1zM195.5 104h5l2.6 1.3-2.6 1.3h-5zM195.5 109.1h5l2.6 1.3-2.6 1.2h-5zM195.5 114.2h5l2.6 1.2-2.6 1.3h-5zM266.1 105.3h3.5M267.8 105.3l1.8 2.5h-3.5z"/>
<path d="M267.8 104v1.3M267.8 107.8v1.3M270.9 105.8h4.1M270.9 104.8h4.1M272.9 102.7v2.1M272.9 105.8v2M10 121.8l2.6-1.3h2.5l2.6 1.3-2.6 1.3h-2.5zM10 124.3l2.6-1.2h2.5l2.6 1.2-2.6 1.3h-2.5zM103.3 139.1h4M105.3 137v2.1M128.7 139.1h4M130.7 137v2.1"/>
<path d="M144.1 128.1h3.6M145.9 128.1l1.8 2.6h-3.6zM145.9 126.9v1.2M145.9 130.7v1.3M154.8 138.3v2M241.2 139.1v3.5M280.5 139.1l2.6 1.7-2.6 1.8zM283.1 139.1v3.5M55.8 151l1.2 2.5v2.6l-1.2 2.5-1.3-2.5v-2.6zM58.3 151l1.3 2.5v2.6l-1.3 2.5-1.3-2.5v-2.6zM59.6 151h2.5v5.1l-1.3 2.5-1.2-2.5zM63.4 151l1.2 2.5v5.1h-2.5v-5.1z"/>
<path d="M65.9 151l1.3 2.5v5.1h-2.6v-5.1zM103.3 140.1h4M105.3 140.1v2M128.7 140.1h4M130.7 140.1v2M152.8 141.4h4M152.8 140.3h4M154.8 141.4v2M231.5 150.2h4.1M231.5 149.2h4.1M233.6 148.5v.7M233.6 150.2v.8"/>
<path d="M239.9 143.6h5.1v2.1h-5.1zM239.9 140.8h1.3M241.2 140.8l2.5-1.7v3.5zM243.7 140.8h1.3M279.3 143.6h5.1v2.1h-5.1zM279.3 140.8h1.2M283.1 140.8h1.3M287.4 150.2h4.1M287.4 149.2h4.1M289.4 148.5v.7M289.4 150.2v.8M11.3 176.4h2.5"/>
<path d="M12.6 176.4v1.3M53.2 167.5h15.3v5.1h-15.3zM68.5 178.9h10.1v20.4h-10.1zM10 192.9h10.2v5.1h-10.2zM13.8 182.8h2.6M15.1 182.8v1.2M24 191.6h5.1M24.8 192.4h3.5M25.5 193.2h2.1M26.3 193.9h.5M50.7 180.2h5.1l2.5 1.3-2.5 1.3h-5.1zM50.7 182.8h5.1l2.5 1.2-2.5 1.3h-5.1z"/>
<path d="M50.7 185.3h5.1l2.5 1.3-2.5 1.2h-5.1zM50.7 187.8h5.1l2.5 1.3-2.5 1.3h-5.1zM50.7 190.4h5.1l2.5 1.2-2.5 1.3h-5.1zM50.7 192.9h5.1l2.5 1.3-2.5 1.3h-5.1zM88.8 181.5l2.5-1.3h5.1v2.6h-5.1zM88.8 184l2.5-1.2h5.1v2.5h-5.1zM88.8 186.6l2.5-1.3h5.1v2.5h-5.1zM88.8 189.1l2.5-1.3h5.1v2.6h-5.1zM88.8 191.6l2.5-1.2h5.1v2.5h-5.1zM88.8 194.2l2.5-1.3h5.1v2.6h-5.1zM55.8 201.8h5M56.5 202.6h3.6"/>
<path d="M57.3 203.3h2M58 204.1h.5"/>
<circle cx="67.2" cy="168.8" r=".38"/>
<circle cx="18.9" cy="194.2" r=".38"/>
<circle cx="69.7" cy="180.2" r=".38"/>
</g>
<g fill="none" stroke="#008700" stroke-width=".25">
<path d="M171.3 25.3h2.6M171.3 30.4h2.6M171.3 35.4h2.6M194.2 38h2.5M194.2 32.9h2.5M194.2 27.8h2.5M64.6 102.7v5.1M167.5 112.9h2.6M167.5 107.8h2.6M167.5 102.7h2.6M190.4 105.3h2.5M190.4 110.4h2.5"/>
<path d="M190.4 115.4h2.5M272.9 110.4v1.2M12.6 178.9v11.5M55.8 161.2v3.8M58.3 161.2v3.8M60.8 161.2v3.8M63.4 161.2v3.8M65.9 161.2v3.8M15.1 185.3v5.1M26.5 189.1v-2.5h-8.8v3.8M60.8 186.6h5.1M60.8 181.5h5.1"/>
<path d="M60.8 184h5.1M60.8 189.1h5.1M60.8 191.6h5.1M60.8 194.2h5.1M65.9 196.7h-7.6v2.6M81.2 186.6h5M81.2 181.5h5M81.2 184h5M81.2 189.1h5M81.2 191.6h5M81.2 194.2h5M81.2 196.7h11.4v2.6"/>
</g>
<circle cx="264" cy="111.6" r=".63" fill="#c00"/>
<path d="M264 101.5v2.5M98.9 123.1v2.5M98.9 130.7v2.5M124.3 123.1v2.5M124.3 130.7v2.5M148.5 124.3v2.6M148.5 132v2.5" fill="none" stroke="#870000" stroke-width=".25"/>
<path d="M263 104h2v5.1h-2zM97.9 125.6h2v5.1h-2zM123.3 125.6h2v5.1h-2zM147.4 126.9h2.1v5.1h-2.1z" fill="none" stroke="#a10000" stroke-width=".25"/>
<g font-size="4.6">
<text x="179.4" y="169.4">Schematic1</text>
<text x="220.4" y="187.1">sonoscdplayer</text>
</g>
<g font-size="3.5">
<text x="238.4" y="166.2">Create at</text>
<text x="258.8" y="166.2">2026-10-17</text>
<text x="119" y="168.8">Schematic</text>
<text x="238.4" y="171.3">Update at</text>
<text x="258.8" y="171.3">2026-10-18</text>
<text x="119" y="176.4">Board</text>
<text x="185.9" y="176.4">Board1</text>
<text x="258.8" y="176.4">P1</text>
<text x="119" y="181.5">Drawn</text>
<text x="119" y="186.6">Reviewed</text>
<text x="179.7" y="196.7">Version</text>
<text x="203.4" y="196.7">Size</text>
<text x="182" y="204.3">V1.0</text>
<text x="204.7" y="204.3">A4</text>
</g>
<g font-size="3.4">
<text x="238.4" y="176.4">Page</text>
<text x="145.9" y="181.4">Tobias X. Vogel</text>
<text x="243.7" y="196.7">Page 1 Total 1</text>
<text x="245.3" y="204.3">EasyEDA.com</text>
</g>
<g font-size="1.8" fill="#000080">
<text x="49" y="11.9">+5V</text>
<text x="65.5" y="11.9">+5V</text>
<text x="229.1" y="10.6">VCC</text>
<text x="53.2" y="21">LED1</text>
<text x="176.4" y="18.5">U1</text>
<text x="241.2" y="22.3">C2</text>
<text x="71" y="29.9">LED2</text>
<text x="235.3" y="36">GND</text>
<text x="53.2" y="37.5">R1</text>
<text x="51.9" y="45.1">Q1</text>
<text x="69.7" y="45.1">R2</text>
<text x="169.3" y="46.1">GND</text>
<text x="216.4" y="47.4">VCC</text>
<text x="241.8" y="47.4">VCC</text>
<text x="267.2" y="47.4">VCC</text>
<text x="35.4" y="48.9">R3</text>
<text x="80.5" y="52.5">VCC</text>
<text x="105.9" y="52.5">VCC</text>
<text x="131.3" y="52.5">VCC</text>
<text x="228.5" y="51.5">D6</text>
<text x="253.9" y="51.5">D5</text>
<text x="279.3" y="51.5">D4</text>
<text x="92.6" y="56.6">D1</text>
<text x="118" y="56.6">D2</text>
<text x="143.4" y="56.6">D3</text>
<text x="220.9" y="57.8">R4</text>
<text x="236.1" y="57.8">R5</text>
<text x="246.3" y="57.8">R6</text>
<text x="261.5" y="57.8">R7</text>
<text x="271.7" y="57.8">R8</text>
<text x="286.9" y="57.8">R9</text>
<text x="48.6" y="65.2">GND</text>
<text x="85" y="62.9">R10</text>
<text x="100.2" y="62.9">R11</text>
<text x="110.4" y="62.9">R12</text>
<text x="125.6" y="62.9">R13</text>
<text x="135.8" y="62.9">R14</text>
<text x="151" y="62.9">R15</text>
<text x="227.2" y="65.5">SW_CONN</text>
<text x="252.6" y="65.5">SW_EJECT</text>
<text x="278" y="65.5">SW_SKIP</text>
<text x="91.3" y="70.5">SW_PREV</text>
<text x="116.7" y="70.5">SW_PLAYP</text>
<text x="142.1" y="70.5">SW_STOP</text>
<text x="233.6" y="69.3">C9</text>
<text x="259" y="69.3">C10</text>
<text x="284.4" y="69.3">C11</text>
<text x="68.5" y="75.6">Q2</text>
<text x="97.7" y="74.3">C6</text>
<text x="123.1" y="74.3">C7</text>
<text x="148.5" y="74.3">C8</text>
<text x="44.3" y="79.4">R16</text>
<text x="223.9" y="83">GND</text>
<text x="249.3" y="83">GND</text>
<text x="274.7" y="83">GND</text>
<text x="88" y="88.1">GND</text>
<text x="113.4" y="88.1">GND</text>
<text x="138.8" y="88.1">GND</text>
<text x="226.5" y="86.8">VCC</text>
<text x="65.1" y="95.7">GND</text>
<text x="172.6" y="95.9">U2</text>
<text x="254.5" y="94.4">VCC</text>
<text x="23.3" y="99.5">VCC</text>
<text x="62.7" y="99.5">VCC</text>
<text x="260.2" y="99.7">D12</text>
<text x="224.7" y="103.6">C3</text>
<text x="251.3" y="104.8">R17</text>
<text x="266.6" y="106.1">R18</text>
<text x="276.7" y="104.8">C15</text>
<text x="24" y="112.4">R19</text>
<text x="31.6" y="112.4">R20</text>
<text x="67.2" y="112.4">R31</text>
<text x="251.3" y="113.7">SW3</text>
<text x="34.2" y="118.8">U4</text>
<text x="53.7" y="119.8">GND</text>
<text x="81.7" y="117.3">VCC</text>
<text x="107.1" y="117.3">VCC</text>
<text x="131.3" y="118.5">VCC</text>
<text x="226.4" y="117.3">GND</text>
<text x="270.9" y="118.5">GND</text>
<text x="93.9" y="121.3">D7</text>
<text x="119.3" y="121.3">D8</text>
<text x="143.4" y="121.3">D9</text>
<text x="165.5" y="124.9">GND</text>
<text x="23.3" y="130">VCC</text>
<text x="86.2" y="127.7">R21</text>
<text x="101.5" y="127.7">R22</text>
<text x="111.6" y="127.7">R23</text>
<text x="126.9" y="127.7">R24</text>
<text x="135.8" y="129">R25</text>
<text x="151" y="129">R26</text>
<text x="238" y="126.2">VCC</text>
<text x="281.1" y="126.2">VCC</text>
<text x="92.6" y="135.3">SW_VOL-</text>
<text x="118" y="135.3">SW_VOL+</text>
<text x="142.1" y="136.6">SW_POWER</text>
<text x="245" y="135.3">R27</text>
<text x="270.4" y="135.3">R28</text>
<text x="32.9" y="140.4">C1</text>
<text x="98.9" y="139.1">C12</text>
<text x="124.3" y="139.1">C13</text>
<text x="148.5" y="140.4">C14</text>
<text x="237.4" y="140.4">D10</text>
<text x="276.7" y="142.9">D11</text>
<text x="243.7" y="148">R29</text>
<text x="275.5" y="146.7">R30</text>
<text x="27" y="155.4">GND</text>
<text x="89.3" y="152.8">GND</text>
<text x="114.7" y="152.8">GND</text>
<text x="138.8" y="154.1">GND</text>
<text x="237.4" y="150.5">C4</text>
<text x="284.4" y="150.5">C5</text>
<text x="259.4" y="157.9">GND</text>
<text x="69.7" y="169.6">U3</text>
<text x="10.6" y="175.7">VCC</text>
<text x="68.5" y="178.5">U5</text>
<text x="13.4" y="182">+5V</text>
<text x="24.5" y="196">GND</text>
<text x="8.8" y="200.1">CN1</text>
<text x="56.2" y="206.2">GND</text>
<text x="90.5" y="206.2">GND</text>
<text x="1.1" y="214.8">GPIO Buttons Board with Ambient Light Sensor</text>
</g>
<g font-size="1.8" fill="#00f">
<text x="53.2" y="23.5">19-217/BHC-ZL1M2RY/6T</text>
<text x="150.3" y="25.8">PREVIOUS</text>
<text x="208.2" y="28.4">SKIP</text>
<text x="241.2" y="24.8">100nF</text>
<text x="71" y="32.4">GT-197</text>
<text x="148.4" y="30.9">PLAY/PAUSE</text>
<text x="154.9" y="36">STOP</text>
<text x="208.2" y="33.4">EJECT</text>
<text x="53.2" y="40.1">220</text>
<text x="208.2" y="38.5">CONNECT</text>
<text x="51.9" y="47.2">BC847</text>
<text x="69.7" y="47.7">220</text>
<text x="176.4" y="42.6">SN74HC14DR</text>
<text x="14.3" y="51.2">LED1</text>
<text x="35.4" y="54">8.2k</text>
<text x="87.5" y="59.1">1N914W</text>
<text x="112.9" y="59.1">1N914W</text>
<text x="138.3" y="59.1">1N914W</text>
<text x="223.4" y="54">1N914W</text>
<text x="248.8" y="54">1N914W</text>
<text x="274.2" y="54">1N914W</text>
<text x="85" y="65.5">10k</text>
<text x="100.2" y="65.5">4.7k</text>
<text x="110.4" y="65.5">10k</text>
<text x="125.6" y="65.5">4.7k</text>
<text x="135.8" y="65.5">10k</text>
<text x="151" y="65.5">4.7k</text>
<text x="220.9" y="60.4">10k</text>
<text x="236.1" y="60.4">4.7k</text>
<text x="246.3" y="60.4">10k</text>
<text x="261.5" y="60.4">4.7k</text>
<text x="271.7" y="60.4">10k</text>
<text x="286.9" y="60.4">4.7k</text>
<text x="233.6" y="71.8">1uF</text>
<text x="259" y="71.8">1uF</text>
<text x="284.4" y="71.8">1uF</text>
<text x="68.5" y="77.6">BC847</text>
<text x="97.7" y="76.9">1uF</text>
<text x="123.1" y="76.9">1uF</text>
<text x="148.5" y="76.9">1uF</text>
<text x="14.3" y="81.7">LED2</text>
<text x="84.5" y="83.7" transform="rotate(-90 84.5 83.7)">KH-6X6X5H-STM</text>
<text x="109.9" y="83.7" transform="rotate(-90 109.9 83.7)">KH-6X6X5H-STM</text>
<text x="135.3" y="83.7" transform="rotate(-90 135.3 83.7)">KH-6X6X5H-STM</text>
<text x="220.4" y="78.6" transform="rotate(-90 220.4 78.6)">KH-6X6X5H-STM</text>
<text x="245.8" y="78.6" transform="rotate(-90 245.8 78.6)">KH-6X6X5H-STM</text>
<text x="271.2" y="78.6" transform="rotate(-90 271.2 78.6)">KH-6X6X5H-STM</text>
<text x="44.3" y="84.5">8.2k</text>
<text x="147.2" y="103.3">VOLUME+</text>
<text x="204.3" y="105.8">ENC_SW</text>
<text x="250.1" y="107.4">10k</text>
<text x="256.4" y="102.3">1N914W</text>
<text x="276.7" y="107.4">1uF</text>
<text x="147.7" y="108.4">VOLUME-</text>
<text x="149.1" y="113.5">POWER</text>
<text x="204.3" y="110.9">ENC_B</text>
<text x="222" y="108.6">100nF</text>
<text x="266.6" y="108.6">4.7k</text>
<text x="24" y="115">10k</text>
<text x="31.6" y="115">10k</text>
<text x="67.2" y="115">10k</text>
<text x="204.3" y="116">ENC_A</text>
<text x="234.8" y="116.3">PEC11R-4015F-S0024</text>
<text x="5" y="124.9">SDA</text>
<text x="5.2" y="122.3">SCL</text>
<text x="88.8" y="123.9">1N914W</text>
<text x="114.2" y="123.9">1N914W</text>
<text x="138.3" y="123.9">1N914W</text>
<text x="172.6" y="120.1">SN74HC14DR</text>
<text x="34.2" y="131.5">APDS-9306-065</text>
<text x="69.7" y="127.4">BRIGHT_INT</text>
<text x="86.2" y="130.2">10k</text>
<text x="101.5" y="130.2">4.7k</text>
<text x="111.6" y="130.2">10k</text>
<text x="126.9" y="130.2">4.7k</text>
<text x="135.8" y="131.5">10k</text>
<text x="151" y="131.5">4.7k</text>
<text x="250.1" y="135.3">10k</text>
<text x="275.5" y="135.3">10k</text>
<text x="32.9" y="142.9">100nF</text>
<text x="98.9" y="141.7">1uF</text>
<text x="124.3" y="141.7">1uF</text>
<text x="148.5" y="142.9">1uF</text>
<text x="243.7" y="140.4">1N914W</text>
<text x="281.8" y="139.1">1N914W</text>
<text x="56.3" y="149.7" transform="rotate(-90 56.3 149.7)">SDA</text>
<text x="58.8" y="149.7" transform="rotate(-90 58.8 149.7)">SCL</text>
<text x="61.4" y="149.7" transform="rotate(-90 61.4 149.7)">BRIGHT_INT</text>
<text x="63.9" y="149.7" transform="rotate(-90 63.9 149.7)">LED1</text>
<text x="66.5" y="149.7" transform="rotate(-90 66.5 149.7)">LED2</text>
<text x="84.5" y="149.7" transform="rotate(-90 84.5 149.7)">KH-6X6X5H-STM</text>
<text x="109.9" y="149.7" transform="rotate(-90 109.9 149.7)">KH-6X6X5H-STM</text>
<text x="274.2" y="149.3">4.7k</text>
<text x="134" y="151" transform="rotate(-90 134 151)">KH-6X6X5H-STM</text>
<text x="237.4" y="153.1">470nF</text>
<text x="243.7" y="150.5">4.7k</text>
<text x="281.8" y="153.1">470nF</text>
<text x="69.7" y="172.1">ZX-XH2.54-5PZZ</text>
<text x="37.9" y="184.6">PLAY/PAUSE</text>
<text x="39.9" y="182">PREVIOUS</text>
<text x="97.7" y="182">VOLUME+</text>
<text x="97.7" y="184.6">VOLUME-</text>
<text x="44.4" y="187.1">STOP</text>
<text x="45.2" y="189.7">SKIP</text>
<text x="97.7" y="187.1">POWER</text>
<text x="97.7" y="189.7">ENC_SW</text>
<text x="40.3" y="194.7">CONNECT</text>
<text x="43.6" y="192.2">EJECT</text>
<text x="97.7" y="192.2">ENC_A</text>
<text x="97.7" y="194.7">ENC_B</text>
<text x="7.5" y="202.6">ZX-XH2.54-3PZZ</text>
<text x="68.5" y="201.3">B14B-PHDSS(LF)(SN)</text>
</g>
<g font-size="1.8">
<text x="175.2" y="22.5">1</text>
<text x="177.3" y="23.8">1A</text>
<text x="186.8" y="23.8">VCC</text>
<text x="191.8" y="22.5">14</text>
<text x="175.2" y="25">2</text>
<text x="175.2" y="27.6">3</text>
<text x="177.3" y="26.3">1Y</text>
<text x="177.3" y="28.9">2A</text>
<text x="188.4" y="28.9">6Y</text>
<text x="188.4" y="26.3">6A</text>
<text x="191.8" y="27.6">12</text>
<text x="191.8" y="25">13</text>
<text x="175.2" y="30.1">4</text>
<text x="175.2" y="32.7">5</text>
<text x="175.2" y="35.2">6</text>
<text x="177.3" y="31.4">2Y</text>
<text x="177.3" y="33.9">3A</text>
<text x="188.4" y="33.9">5Y</text>
<text x="188.4" y="31.4">5A</text>
<text x="191.8" y="35.2">9</text>
<text x="191.8" y="32.7">10</text>
<text x="191.8" y="30.1">11</text>
<text x="175.2" y="37.7">7</text>
<text x="177.3" y="36.5">3Y</text>
<text x="177.3" y="39">GND</text>
<text x="188.4" y="39">4Y</text>
<text x="188.4" y="36.5">4A</text>
<text x="191.8" y="37.7">8</text>
<text x="222.4" y="63.1">1</text>
<text x="228.5" y="63.1">2</text>
<text x="247.8" y="63.1">1</text>
<text x="253.9" y="63.1">2</text>
<text x="273.2" y="63.1">1</text>
<text x="279.3" y="63.1">2</text>
<text x="86.5" y="68.2">1</text>
<text x="92.6" y="68.2">2</text>
<text x="111.9" y="68.2">1</text>
<text x="118" y="68.2">2</text>
<text x="137.3" y="68.2">1</text>
<text x="143.4" y="68.2">2</text>
<text x="222.4" y="68.2">3</text>
<text x="228.5" y="68.2">4</text>
<text x="247.8" y="68.2">3</text>
<text x="253.9" y="68.2">4</text>
<text x="273.2" y="68.2">3</text>
<text x="279.3" y="68.2">4</text>
<text x="86.5" y="73.3">3</text>
<text x="92.6" y="73.3">4</text>
<text x="111.9" y="73.3">3</text>
<text x="118" y="73.3">4</text>
<text x="137.3" y="73.3">3</text>
<text x="143.4" y="73.3">4</text>
<text x="171.4" y="100">1</text>
<text x="173.5" y="101.2">1A</text>
<text x="183" y="101.2">VCC</text>
<text x="188" y="100">14</text>
<text x="171.4" y="102.5">2</text>
<text x="171.4" y="105.1">3</text>
<text x="171.4" y="107.6">4</text>
<text x="173.5" y="103.8">1Y</text>
<text x="173.5" y="106.3">2A</text>
<text x="184.6" y="106.3">6Y</text>
<text x="184.6" y="103.8">6A</text>
<text x="188" y="107.6">11</text>
<text x="188" y="105.1">12</text>
<text x="188" y="102.5">13</text>
<text x="171.4" y="110.1">5</text>
<text x="171.4" y="112.7">6</text>
<text x="173.5" y="108.9">2Y</text>
<text x="173.5" y="111.4">3A</text>
<text x="173.5" y="113.9">3Y</text>
<text x="184.6" y="113.9">4A</text>
<text x="184.6" y="111.4">5Y</text>
<text x="184.6" y="108.9">5A</text>
<text x="188" y="112.7">9</text>
<text x="188" y="110.1">10</text>
<text x="171.4" y="115.2">7</text>
<text x="173.5" y="116.5">GND</text>
<text x="184.6" y="116.5">4Y</text>
<text x="188" y="115.2">8</text>
<text x="256.3" y="115.2" transform="rotate(-90 256.3 115.2)">1</text>
<text x="264" y="115.2" transform="rotate(-90 264 115.2)">2</text>
<text x="33" y="121.6">1</text>
<text x="33" y="124.1">2</text>
<text x="35.1" y="122.8">SCL</text>
<text x="35.1" y="125.4">SDA</text>
<text x="41.8" y="122.8">GND</text>
<text x="43.3" y="125.4">NC</text>
<text x="47" y="124.1">5</text>
<text x="47" y="121.6">6</text>
<text x="33" y="126.6">3</text>
<text x="35.1" y="127.9">VDD</text>
<text x="42.9" y="127.9">INT</text>
<text x="47" y="126.6">4</text>
<text x="87.7" y="133">1</text>
<text x="93.9" y="133">2</text>
<text x="113.1" y="133">1</text>
<text x="119.3" y="133">2</text>
<text x="137.3" y="134.3">1</text>
<text x="143.4" y="134.3">2</text>
<text x="256.2" y="132.2" transform="rotate(-90 256.2 132.2)">A</text>
<text x="261.3" y="132.3" transform="rotate(-90 261.3 132.3)">C</text>
<text x="266.3" y="132.2" transform="rotate(-90 266.3 132.2)">B</text>
<text x="87.7" y="138.1">3</text>
<text x="93.9" y="138.1">4</text>
<text x="113.1" y="138.1">3</text>
<text x="119.3" y="138.1">4</text>
<text x="137.3" y="139.3">3</text>
<text x="143.4" y="139.3">4</text>
<text x="55.5" y="167.4" transform="rotate(-90 55.5 167.4)">5</text>
<text x="58.1" y="167.4" transform="rotate(-90 58.1 167.4)">4</text>
<text x="60.6" y="167.4" transform="rotate(-90 60.6 167.4)">3</text>
<text x="63.1" y="167.4" transform="rotate(-90 63.1 167.4)">2</text>
<text x="65.7" y="167.4" transform="rotate(-90 65.7 167.4)">1</text>
<text x="56.8" y="169.5" transform="rotate(-90 56.8 169.5)">5</text>
<text x="59.3" y="169.5" transform="rotate(-90 59.3 169.5)">4</text>
<text x="61.9" y="169.5" transform="rotate(-90 61.9 169.5)">3</text>
<text x="64.4" y="169.5" transform="rotate(-90 64.4 169.5)">2</text>
<text x="67" y="169.5" transform="rotate(-90 67 169.5)">1</text>
<text x="67.3" y="181.3">1</text>
<text x="67.3" y="183.8">3</text>
<text x="69.4" y="182.5">1</text>
<text x="69.4" y="185.1">3</text>
<text x="76.6" y="185.1">4</text>
<text x="76.6" y="182.5">2</text>
<text x="78.7" y="183.8">4</text>
<text x="78.7" y="181.3">2</text>
<text x="67.3" y="186.3">5</text>
<text x="67.3" y="188.9">7</text>
<text x="67.3" y="191.4">9</text>
<text x="69.4" y="187.6">5</text>
<text x="69.4" y="190.1">7</text>
<text x="76.6" y="190.1">8</text>
<text x="76.6" y="187.6">6</text>
<text x="78.7" y="191.4">10</text>
<text x="78.7" y="188.9">8</text>
<text x="78.7" y="186.3">6</text>
<text x="12.3" y="192.8" transform="rotate(-90 12.3 192.8)">3</text>
<text x="13.6" y="194.9" transform="rotate(-90 13.6 194.9)">3</text>
<text x="14.9" y="192.8" transform="rotate(-90 14.9 192.8)">2</text>
<text x="16.2" y="194.9" transform="rotate(-90 16.2 194.9)">2</text>
<text x="17.4" y="192.8" transform="rotate(-90 17.4 192.8)">1</text>
<text x="18.7" y="194.9" transform="rotate(-90 18.7 194.9)">1</text>
<text x="66.3" y="194">11</text>
<text x="66.3" y="196.5">13</text>
<text x="69.4" y="192.7">9</text>
<text x="69.4" y="195.2">11</text>
<text x="69.4" y="197.8">13</text>
<text x="75.6" y="197.8">14</text>
<text x="75.6" y="195.2">12</text>
<text x="75.6" y="192.7">10</text>
<text x="78.7" y="196.5">14</text>
<text x="78.7" y="194">12</text>
</g>
<text font-size="1.8" fill="#006" x="7.5" y="206.4">* VCC = +3.3V</text>
</svg>
